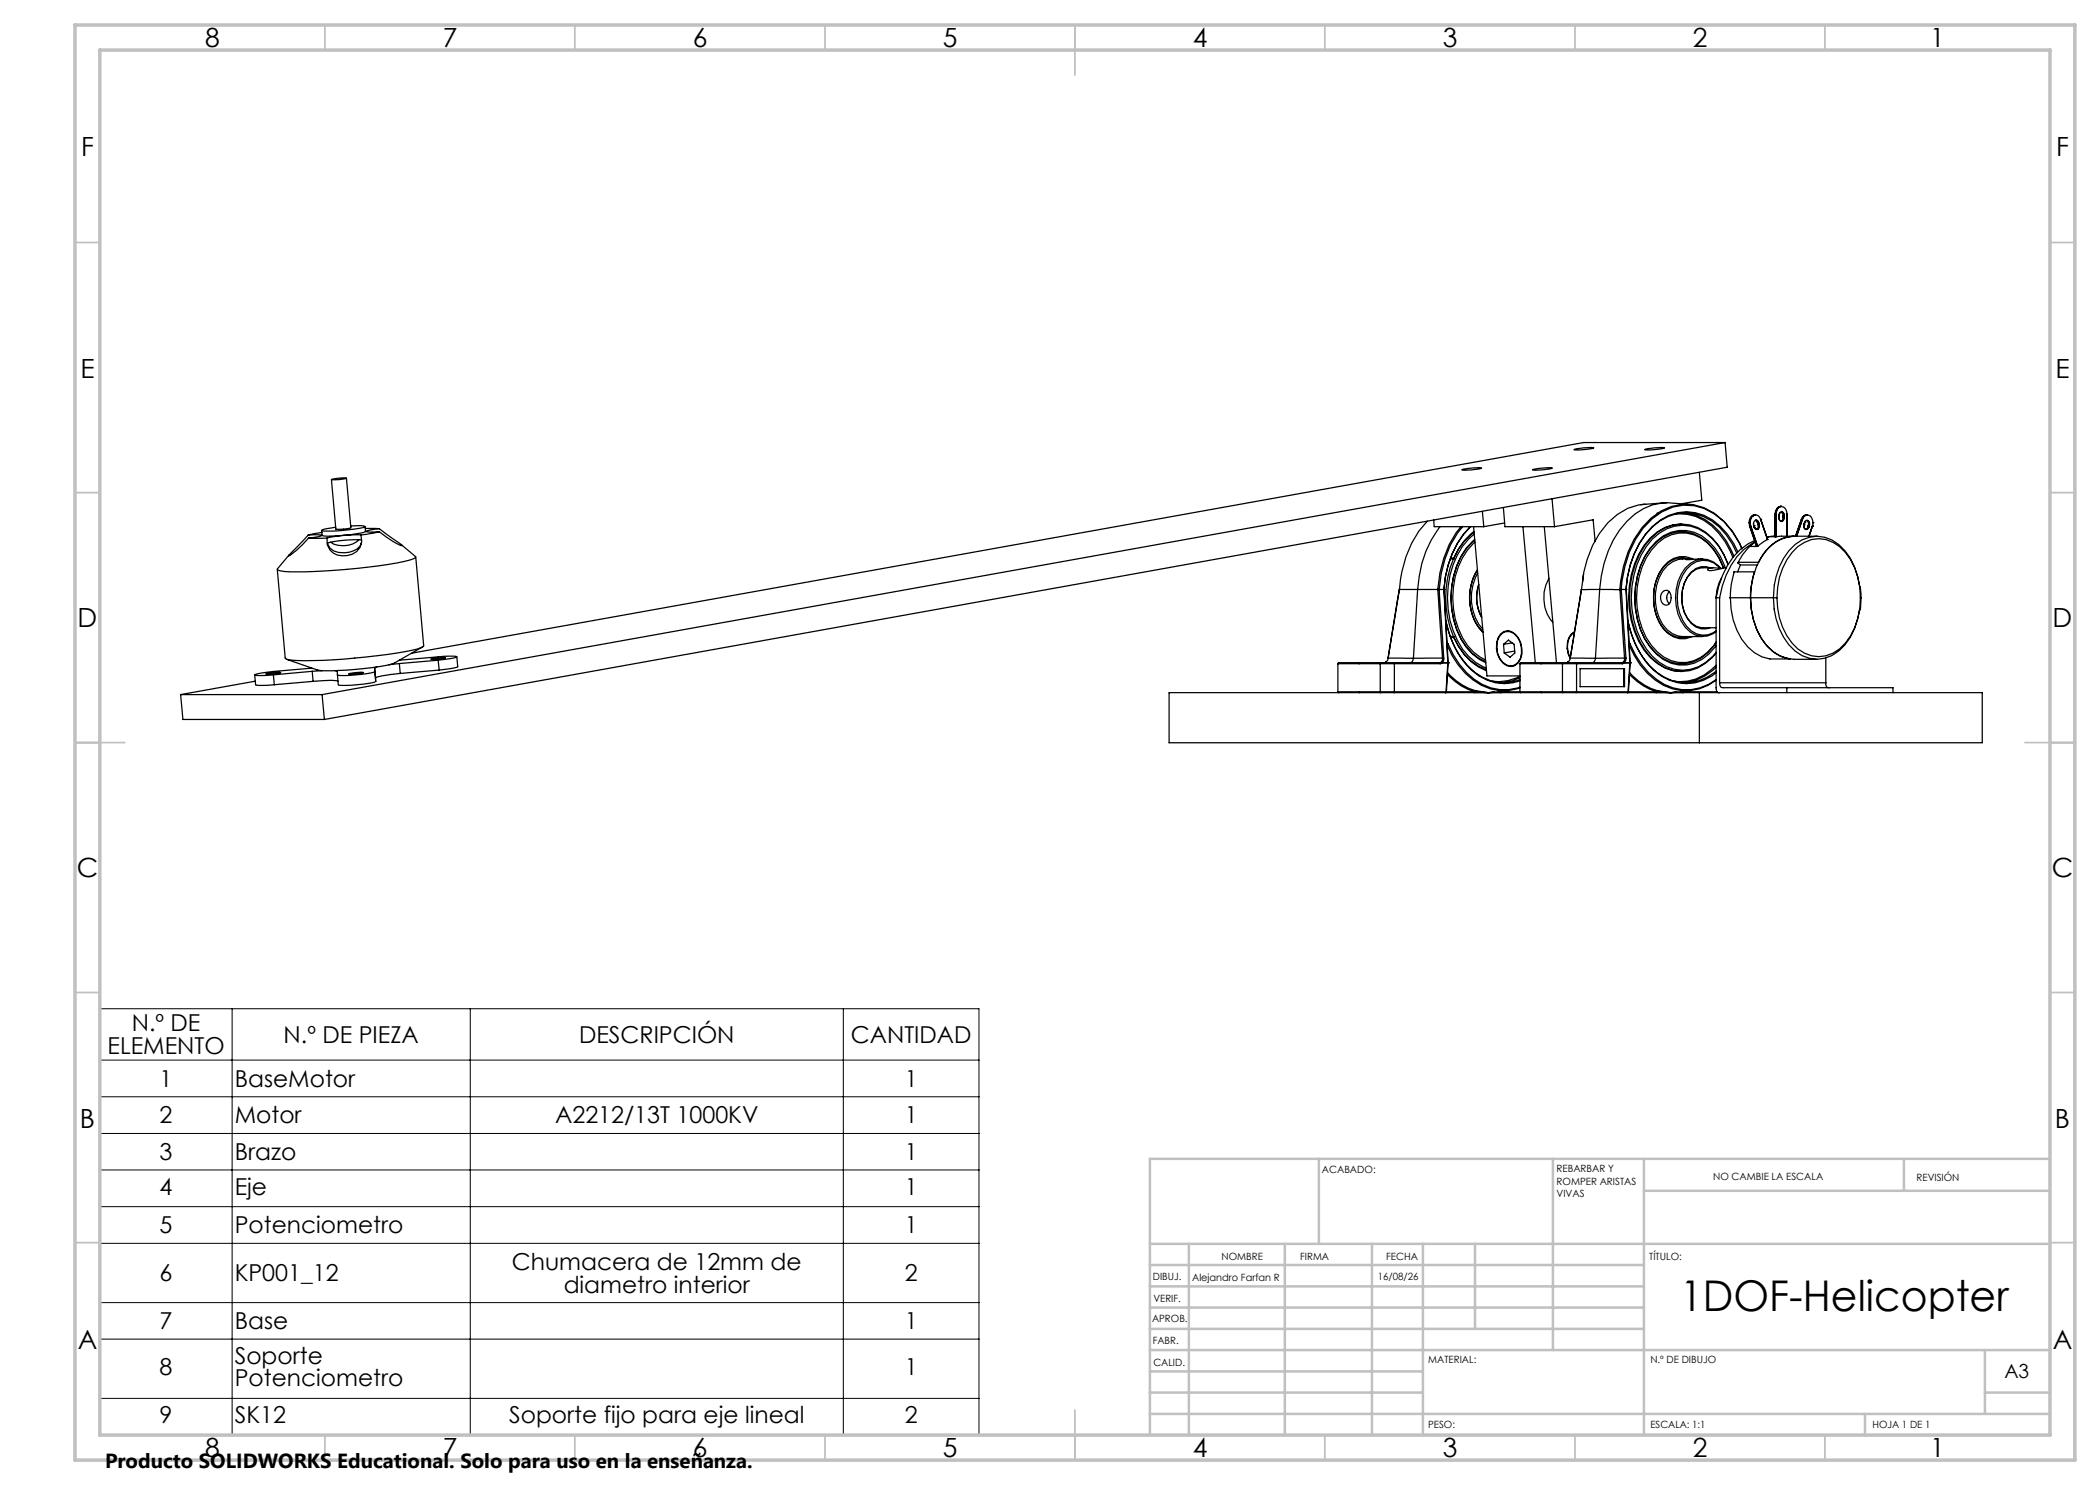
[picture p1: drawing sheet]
<svg xmlns="http://www.w3.org/2000/svg" width="420mm" height="297mm" viewBox="0 0 420 297" stroke-linecap="round" stroke-linejoin="round" font-family="sans-serif">
<g fill="none" stroke="#000" stroke-width=".25">
<path d="M66.3 95.9l1.5-.3h1.5l-1.5 .3zM69.3 95.6l.9 9.9-1.5 .3h-1.5l-.9-9.9M292.3 94a11.4 11.4 0 0 1 4-.4 11.4 11.4 0 0 1-4 .4zM306.5 94a11.4 11.4 0 0 1 4-.4 11.6 11.6 0 0 1-4 .4zM310.4 99.8l.5 5.5M314.8 89.9a11.4 11.4 0 0 1 4-.3 11.4 11.4 0 0 1-4 .3zM328.9 89.9a11.4 11.4 0 0 1 4-.3 11.4 11.4 0 0 1-4 .3zM339.9 94.5l.5 5.5-4.1 .7M345 88.5h-28.3l-234.3 42.1M345 88.5l-280.6 50.4M345 88.5l.4 4.9-280.5 50.5M61.7 107l-4 4.2 .3-.1a20.4 20.4 0 0 0 3.7-3.5"/>
<path d="M61.7 107l2.7 .1a6.3 6.3 0 0 1-2.7 .5M61.7 107.6h3.7M64.4 106.5l-2.7 .5M65.5 108.6a2.33 2.33 0 0 0 2.2 1.9 4.7 4.7 0 0 0 4.3-1.3l.3-.6M70.1 105.2h2.5l.4 .2a27.8 27.8 0 0 1-8.6 .7l.3-.2 2.4-.5M71.8 107.9a4.6 4.6 0 0 1-5.7 .5M72.2 107a3.3 3.3 0 0 1-3.8 4.2 3 3 0 0 1-3-3.6M72.2 108a23.6 23.6 0 0 0-6.6 .6M72.2 107a23.7 23.7 0 0 0-6.8 .6M73 105.3l.1 1a23.5 23.5 0 0 1-7.6 .9l-1-.1-.2-1M73.1 105.7h2.7M75.8 105.7l4.6 3.4a3.2 3.2 0 0 1-1.8-.8l-2.7-1.9"/>
<path d="M75.8 105.7l-2.6 .6a6.1 6.1 0 0 0 2.7 .1M75.9 106.4l-3.7 .6M80.2 108.9l2.9 2.4-.1 .2a24.6 24.6 0 0 1-7.2 1.7 116.6 116.6 0 0 1-19 1.1l-1.2-.3-.1-.2 2.4-2.9M83.1 111.4l1.6 17.7a3.7 3.7 0 0 1-2.4 1 118.3 118.3 0 0 1-23.9 1.9l-.8-.1-.6-.3-1.5-17.7M279.9 117.9l-2.3 13.7M279.9 117.9h3.6M279.9 117.9h.1M283.5 117.9h4M283.5 117.9l-.8 13.8M285.5 104.2a21.8 21.8 0 0 0-5.6 13.7M286.7 104l.1 1.3h10M287.5 117.9h.1"/>
<path d="M287.5 117.9l1 13.7M287.5 117.9h.3M287.8 117.9l.9 13.7M287.8 117.9h.1M287.8 117.9h1M288 105.3a21.9 21.9 0 0 0-4.5 12.6M288.8 117.9h.1M288.8 118h.1M288.8 117.9v.1M288.8 118l.8 14.5M288.8 118l.8 14.6M290.1 111.8h.6"/>
<path d="M290.1 111.6h.7M290.7 111.8a20.2 20.2 0 0 0 0 15.5M290.7 111.8h.1M290.8 111.6l-.1 .2M292.2 105.3a20.3 20.3 0 0 0-4.7 12.6M292.6 105.3a20.2 20.2 0 0 0-4.8 12.6M294 105.3a19.3 19.3 0 0 0-5.2 12.6M294.1 105.3a18.3 18.3 0 0 0-5.3 12.6M294.7 105.3l2.7 29.9h6.6M294.8 106.3a13.1 13.1 0 0 0-4 5.3M294.8 106.4a12.7 12.7 0 0 0-4.1 5.4M294.8 106.8a16 16 0 0 0-5.3 12.8 17.1 17.1 0 0 0 4.2 11.7l1.4 1.2 2.2 1.1"/>
<path d="M294.9 107.9a14.3 14.3 0 0 0-4.6 9.4 17.2 17.2 0 0 0 3 12.2l1.2 1.3 1.4 1.1 1.2 .6M295 108a13.7 13.7 0 0 0-4.7 9.4 16.9 16.9 0 0 0 2.9 11.9l1.2 1.3 1.4 1.1 1.3 .6M295 108.4a15.2 15.2 0 0 0-4.3 13.3 13.1 13.1 0 0 0 5.4 9.7l1 .6M295.5 113.9a10.4 10.4 0 0 0 1.1 12.6M295.5 114a10.2 10.2 0 0 0 1.1 12.4M295.5 114.6a10 10 0 0 0 1 11.2M295.7 116.9a8.3 8.3 0 0 0 .6 6.6M295.7 116.9a7.9 7.9 0 0 0 .6 6.5M296.5 102.3l.3 3M300.7 101.5l.3 3.8h9.9M300.9 104.6l-4.1 .7M304.6 105.3l2.5 27.2"/>
<path d="M308.9 105.3l2.4 27.2M309.8 115.7a7.8 7.8 0 0 0 .8 8.8M310.9 105.3l7.7-1.3 .4 4.2M316.3 117.9l-2.3 13.7M316.3 117.9h.1M316.7 114.8l-.2 1.6M319.9 117.9h4.1M319.9 117.9h-3.6M319.9 117.9l-.8 13.8M324 117.9h.1M324 117.9l.9 13.7M324 117.9h.2"/>
<path d="M324.2 117.9l1 13.7M324.2 117.9h.1M324.2 117.9h1M325.2 117.9l.1 .1M325.2 117.9h.1M325.2 118h.1M325.2 117.9v.1M325.2 118l.8 14.5M325.3 118l.7 14.6M329.1 100.9a9.5 9.5 0 0 0-5.6 2 18.3 18.3 0 0 0-6.7 11.5l-.5 3.5M331.4 102.6l.4 .1M332.5 118.5a.95 .95 0 0 1 1.1-.4 .95 .95 0 0 1 .6 1 1.46 1.46 0 0 1-1 1.9 1.57 1.57 0 0 1-.7-2.5z"/>
<path d="M333.3 100.5a11.8 11.8 0 0 0-9.4 5.5 22.8 22.8 0 0 0-4 11.9M333.3 100.5l5.2 .4M333.3 100.5l-5.1 .4M333.8 118.4a1.66 1.66 0 0 0 .1 2.4M335 102.8a9.6 9.6 0 0 1 8.7 3.8 15.7 15.7 0 0 1 2.9 4.9M336.3 104.8a8.9 8.9 0 0 0-7.5 4.3 19.3 19.3 0 0 0 0 20.9 8.9 8.9 0 0 0 7.5 4.3M336.3 119.6a6.7 6.7 0 0 0 2.9 5.8l1 .4h1.1l.7-.2M336.3 119.6a6.4 6.4 0 0 0 3 5.7l1 .3h2.9M336.7 102.5a11 11 0 0 1 8.6 5.7l1.5 3M337.6 111.8a5.4 5.4 0 0 0-5.8 3.8 10 10 0 0 0 1.6 10.4l1.1 .7 1.1 .5 5 .1M337.8 111.8a4.5 4.5 0 0 0-5.6 2.2 10.3 10.3 0 0 0 1 12.2 4.4 4.4 0 0 0 4.5 1.1M340.6 111.8l-3.5 .1h1.5a4.6 4.6 0 0 0-6 1.5 10.8 10.8 0 0 0 0 12.3 4.7 4.7 0 0 0 5.9 1.6"/>
<path d="M342 113.6a3.5 3.5 0 0 0-4.5 1.8l-.7 1.3-.3 1.3-.2 1.6M342.6 113.6a4.9 4.9 0 0 0-5.1 1.8l-.6 1.3-.4 1.4-.2 1.5M343.2 119.6v17.9l.2 .8 .2 .2h.3M343.2 119.6h.7M343.9 119.6v17M344 113.6a4.2 4.2 0 0 0-6.7 .2 9.7 9.7 0 0 0 0 11.5 4.1 4.1 0 0 0 5.9 .9M344 113.5a4.3 4.3 0 0 0-7 .1 10 10 0 0 0 0 11.8 4.2 4.2 0 0 0 6.2 .9M344.3 115.6a8.1 8.1 0 0 0-1.1 4M344.7 113.6a10.6 10.6 0 0 0-5.9-6.6 7.4 7.4 0 0 0-8.5 3 16.7 16.7 0 0 0 0 19.1 7.3 7.3 0 0 0 9.9 2.3l1.4-1 1.6-2M344.7 113.6a11.1 11.1 0 0 0-6.1-6.9 7.6 7.6 0 0 0-8.6 3.1 17.1 17.1 0 0 0 0 19.5 7.5 7.5 0 0 0 10.1 2.4l1.4-1.1 1.7-2.1M345.1 113.5a11.2 11.2 0 0 0-6.3-7 7.7 7.7 0 0 0-8.7 3.1 17.4 17.4 0 0 0 0 19.9 7.6 7.6 0 0 0 10.3 2.4l1.3-1.1 1.5-1.7M345.3 113.6l-1.8 .3a2.98 2.98 0 0 1-1.9 .1l-.1-.2a4.3 4.3 0 0 1 2.8-.1"/>
<path d="M345.6 112.9a11.1 11.1 0 0 0-7.5-7.7 8.5 8.5 0 0 0-8.8 4.1 18.9 18.9 0 0 0 0 20.5 8.4 8.4 0 0 0 10.4 3.5l1.5-.8 2-2M345.6 112.9a11.5 11.5 0 0 0-7.6-7.9 8.7 8.7 0 0 0-9 4.1 19.3 19.3 0 0 0 0 20.9 8.5 8.5 0 0 0 10.5 3.6l1.6-.9 1.4-1.2 .7-.9M346 119.6h.1zM346.1 119.6a13.4 13.4 0 0 0 4.8 11l1.5 .8 1.6 .4h4a8.7 8.7 0 0 1-6.6-5.8l-.7-2-.5-2.2-.1-2.2M346.1 119.6h8.6M346.9 114.4a15.9 15.9 0 0 0-.8 5.2M346.9 114.4h4a17.3 17.3 0 0 0-.8 5.2M346.9 114.4l-.1 .1M347.3 110.6a12.5 12.5 0 0 0-8.4-7.9 10 10 0 0 0-9.8 4.3 19.6 19.6 0 0 0-3.9 10.9M347.6 110.3a12.7 12.7 0 0 0-8.5-7.8 9.9 9.9 0 0 0-10 4.3 20.2 20.2 0 0 0-3.9 11.1M347.7 112.5h4a8.3 8.3 0 0 1 7.1-5.3 7.7 7.7 0 0 0-6.7 4.5 15.7 15.7 0 0 0-2 7.9M347.7 112.5l-.1 .1 .5 .4"/>
<path d="M348.1 113l-.6 1.4M348.1 113h3.3M348.4 109.8a13.5 13.5 0 0 0-9.6-8.7 10 10 0 0 0-8.4 2.6 20.5 20.5 0 0 0-6.2 14.2M348.4 109.7a14 14 0 0 0-9.7-8.8 10.9 10.9 0 0 0-10.3 4.6 22 22 0 0 0-4.4 12.4M349.8 104.5l.2 .7M349.8 104.5h.1M349.9 105.2h.1M349.9 105.2l1.4 4.1-1.3-4.1M350 109.3a10.6 10.6 0 0 0-2.3 3.2M350 105.2h.2M350 109.3h1.5M350.1 105.2h.1"/>
<path d="M350.1 119.6a13.9 13.9 0 0 0 4.3 10.6l1.4 .9 1.5 .6 1.5 .2h4.6M350.1 105.2l1.4 4.1M350.2 105.2l1.3 4.1M350.6 103.1a1.9 1.9 0 0 0-.5 2.1M350.6 103.1h.1M350.6 103.1l.5-.2a1.33 1.33 0 0 0-1.3 1.6M350.7 103.1a1.82 1.82 0 0 0-.5 2.1M350.7 103.1a.96 .96 0 0 1 1.4 .8M350.7 104.8l.1 .3M350.7 104.8h.1M350.8 105.1h.1M350.8 105.1l.1 .4"/>
<path d="M350.9 105.5a.48 .48 0 0 0 .7 .3M350.9 105.5h.1M350.9 105.5a.44 .44 0 0 0 .6 .3M350.9 108.1a11.8 11.8 0 0 0-6.4 6.9l-.8 2.2-.5 2.4M351 108.4a13.4 13.4 0 0 0-6.5 8.8l-.6 2.4M351 108.4l-1 .9M351.1 104a.51 .51 0 0 1 .6 .5M351.5 104.5h.1M351.5 104.5l.1 .4M351.5 104.5l-.4-.4 .3 .1 .2 .3M351.5 105.8h.1M351.6 104.9l.1 .3"/>
<path d="M351.6 104.9h.2M351.6 104.5h.1M351.7 105.2h.1M351.6 104.5l.2 .4M351.7 104.5h.1M351.7 105.2l-.1 .4-.3 .3M351.7 104.5l.1 .3M351.7 104.5a.54 .54 0 0 0-.7-.4 .54 .54 0 0 0-.3 .7M351.8 104.9a.8 .8 0 0 1-.3 .9M351.8 104.8v.1M351.8 104.8h.1M351.8 104.8a.84 .84 0 0 1-.2 1"/>
<path d="M352.1 103.9h.1M352.1 103.9l1.4 4M353.5 107.9l-2 1.4M353.6 107.3l-.1 .2M353.6 107.3l-.2 .1M353.6 107.3h1.6M354.7 119.6a14.5 14.5 0 0 0 4.3 10.6 6.7 6.7 0 0 0 10-1.2 14.2 14.2 0 0 0 2.9-6.9M354.7 119.6h.7M355 107.2l-1.4 .1M355 102.8a1.41 1.41 0 0 1 1.3-1.6 1.45 1.45 0 0 0-1.2 1.6M355 102.8h.1M355 102.8v4.5"/>
<path d="M355.1 102.8h.1M355.1 102.8v4.5M355.2 102.8h.1M355.2 102.8v4.5M355.2 102.8a1.21 1.21 0 0 1 1.5-1.4l.4 .3 .3 1.1M355.4 119.6a13.5 13.5 0 0 0 4.2 10.2 6.5 6.5 0 0 0 9.5-1.2 13.7 13.7 0 0 0 3-9M355.4 119.6a13.5 13.5 0 0 1 4.2-10.3 6.5 6.5 0 0 1 9.5 1.2 13.7 13.7 0 0 1 3 9.1M355.8 103.5a.63 .63 0 0 0 .7 .7l.3-.7M355.8 103.1a.63 .63 0 0 1 .7-.7l.3 .7M355.8 103.1h.1M355.8 103.5h.1M355.8 103.1a.53 .53 0 0 1 .5-.7 .53 .53 0 0 1 .5 .7"/>
<path d="M355.8 103.5a.58 .58 0 0 0 .7 .7l.3-.7M355.8 103.1v.4M356.2 102.4l.3 .3 .1 .4M356.3 102.4v-.1a.77 .77 0 0 1 .6 .8M356.6 103.5l-.1 .5-.3 .2M356.6 103.5h.1M356.6 103.1h.1M356.6 103.1h.2M356.6 103.5h.2M356.6 103.1v.4M356.8 103.1h.1M356.8 103.5h.1"/>
<path d="M356.8 103.1v.4M357.4 102.8v4.4M360.3 103.9l.5-.8 .7-.2a1.07 1.07 0 0 0-1.1 1M360.3 103.9h.1M360.3 103.9l-1.2 3.3M360.4 103.9h.1M360.4 103.9l-1.1 3.3M360.5 103.9h.1M360.5 103.9a1.01 1.01 0 0 1 1.1-.9 1.01 1.01 0 0 1 .9 1l.1 .5M360.5 103.9l-1.2 3.3M360.8 105.2a.53 .53 0 0 0 .3 .7 .53 .53 0 0 0 .6-.4M360.8 105.2h.1"/>
<path d="M360.8 105.2a.49 .49 0 0 0 .2 .6 .49 .49 0 0 0 .7-.3M360.8 104.8v.4M360.8 104.8h.1M360.9 104.5h.1M360.9 104.5l-.1 .3M361.3 104.1l.3 .3 .1 .4M361.4 104.1l.2 .1M361.5 105.5l-.3 .4M361.5 105.5h.1M361.5 105.5h.2M361.6 104.2l.2 .4v.5M361.6 104.1a.84 .84 0 0 1 .3 1"/>
<path d="M361.6 104.1a.46 .46 0 0 0-.7 .4M361.6 104.1v.1M361.7 105.5h.1M361.7 105.1h.1M361.7 105.1l-.2 .4M361.7 104.8v.3M361.7 104.8h.1M361.8 105.1h.1M361.8 105.1l-.1 .4M361.9 105.1l-.2 .4M362.5 105.2h.1M362.5 105.2l-.7 2"/>
<path d="M362.6 104.5l-.1 .7M362.6 104.5h.1M363.4 107.2l-8.2 .1M371.9 117.3a12 12 0 0 0-5.5-9.3 6.9 6.9 0 0 0-8.6 2.1 15.2 15.2 0 0 0-3.1 9.5M372 117.3l.2 2.3M372.1 119.6h.1M372.2 119.6l-.2 2.4M36.1 138.9h28.3M36.1 138.9l.5 5h28.3M50.9 135l.2 1.9 .2 .2 3.6-.2M51 136.2l-14.9 2.7M53.2 134.8l1.4-.3h1.6l-1.5 .3z"/>
<path d="M54.7 135l.2 1.9M62.4 133.6l-7.8 .7-3 .4-.7 .3 .7 .1 3.1-.1M62.4 134.3l-7.7 .7M62.4 134.3l.2 2M62.6 136.3l-7.7 .6M64.4 138.9l.5 5M64.5 134.1l-2.1 .2M67 134.1l.5 .2v.7M67.5 135l.2 1.9a21.3 21.3 0 0 0 7.4-.6M67.6 136.2a15.9 15.9 0 0 0-5 .1M69.7 134.8l1.5-.3h1.5l-1.5 .3zM74.9 133.6l.1 .7a21.3 21.3 0 0 1-7.5 .7"/>
<path d="M74.9 133.6l.2 2.7M75.4 133.4l-.5 .2M79.9 132l8.9-.7 1.8-.1 .8 .2-.7 .2-3.1 .4M79.9 132.7l-2.1 .3M79.9 132.7l.1 2M80 134.7a14.3 14.3 0 0 0-4.9 .9v.7M84.5 129.4l-5.6 3.2a50.6 50.6 0 0 1-13.7 1.6l-1.8-.2-6.1-2.1M86.1 131.8l1.5-.3h1.5l-1.5 .3zM87.6 132l-7.7 .7M87.6 132l.2 2M87.8 134l-7.8 .7M91.4 131.4l.1 1.9-.7 .3-3 .4"/>
<path d="M233.8 138.5h162.7v10.1h-162.7zM267.6 138.4l.2 .1M267.6 138.4h21.6M267.6 132.7h20.4M267.6 132.7v5.7M271.8 138.4l.2 .1M272 132.5l-.2 .2M276.2 132.5l-.2 .2v5.7l.2 .1M277.2 132.4h.1M277.2 132.4l-.3 .1M277.6 131.6l5.1 .1M277.6 131.6v.4l-.4 .4"/>
<path d="M278.8 132.5v6M282.7 131.7a.8 .8 0 0 1-.7 .8M287.9 132.5l.1 .2M287.9 132.5h-20.2l-.1 .2M288.3 132.4l-.4 .1M288.3 132.4l.2 .2M288.3 132.4l.2 .1M288.5 132.6l-.5 .1M288.5 131.6l-5.8 .1M288.5 131.6l-.2 .8M288.5 131.6h.2M288.5 132.5v.1"/>
<path d="M288.5 132.5h1.1M288.7 131.6v.4l-.2 .5M289.2 124.2a16.8 16.8 0 0 0 6.6 11 9.2 9.2 0 0 0 8.2 1M289.2 124.2a17.4 17.4 0 0 0 5.7 10.2 8.9 8.9 0 0 0 9.1 1.5M289.2 138.4l-.1 .1 .2-.1M289.2 138.4h.1M289.3 138.4h5.6M289.4 128.5l.2 .3M289.5 134.5a12.1 12.1 0 0 0 5.6 3.6M289.5 134.9a12.9 12.9 0 0 0 5.4 3.5M289.6 132.5v.1M289.6 132.6h.1"/>
<path d="M289.6 132.6l-.4 5.8M289.6 128.8a14.5 14.5 0 0 0 8.6 8.8 9.4 9.4 0 0 0 5.8-.2M289.6 128.8l-.2 .1a14.4 14.4 0 0 0 8.6 8.9 9.5 9.5 0 0 0 6-.2M289.6 132.6l-.3 5.8M290.1 127.3h.6M290.1 127.5h.7M290.7 127.3l.1 .2M290.7 127.3a11.2 11.2 0 0 0 6.6 6.6M290.7 127.3h.1M290.8 127.5a12 12 0 0 0 6.5 6.7M294.9 138.5h-.1M294.9 138.5h2.7"/>
<path d="M294.9 138.4v.1M295 138.2l-.1 .2M295 138.2l2.6 .3M295.1 138.1l-.1 .1M295.1 138.1l2.6 .4M297.6 138.5h.1M298.8 138.5h-1.2M298.9 138.4l-1.2 .1M299.4 129.7h-.1M300.1 126.9a1.94 1.94 0 0 1 3 0 4.6 4.6 0 0 1 .5 5.7 2.01 2.01 0 0 1-3 0 4.6 4.6 0 0 1-.5-5.7zM300.3 138.5h-2.7M300.3 138.5h-.1"/>
<path d="M300.3 138.4v.1M300.3 138.3v.1M300.3 138.4h25.3M300.4 126.7a2.13 2.13 0 0 1 3.1 .7 4.6 4.6 0 0 1 .1 5.1 1.92 1.92 0 0 1-3 0 4.3 4.3 0 0 1-.2-5.8zM300.7 138.3l-.4 .1M300.7 128.9l1-.9 1.1 .9 .2 1.7-1 .8-1.2-.8M300.7 128.9l.1 1.7M301.8 126.2l-.6 .1M301.9 138.1l-3 .4M302.4 128.6l-1.7 .3M302.9 130.2l-2.1 .4M303 133.1l-.5 .1"/>
<path d="M304 132.7v5.7l.2 .1M304 135.5l-1.5 .7-2.2 .3M304 135.3a9.1 9.1 0 0 1-5.6 .9M304 132.7h20.4M308.2 138.4l.2 .1M308.4 132.5l-.2 .2M312.6 132.5v6M313.4 129.7l.3 1.1 .3 .8M313.5 129.7h-.1M313.7 132.4h.1M313.7 132.4l-.4 .1M314 131.6l-.3 .8"/>
<path d="M314 131.6l5.1 .1M314.9 126.5a3.8 3.8 0 0 0-.9 5M314.9 126.4a3.3 3.3 0 0 0-1.5 3.3M315.2 132.5l.1 .2v5.7l-.1 .1M316 133.7h8.9v3.6h-8.9zM319.1 131.7a.8 .8 0 0 1-.7 .8M324.3 132.5l.1 .2M324.3 132.5h-20.1l-.2 .2M324.7 132.4l-.4 .1M324.7 132.4l.2 .2M324.7 133.7v3.6M324.9 132.6l-.5 .1"/>
<path d="M324.9 131.6l-5.8 .1M324.9 131.6l-.2 .8M324.9 131.6h.3M324.9 132.5v.1M324.9 132.5h1.1M325.2 131.6l-.3 .9M325.6 124.2a17.1 17.1 0 0 0 6.6 11 9.1 9.1 0 0 0 11-.7M325.6 124.2a17.4 17.4 0 0 0 5.7 10.2 9 9 0 0 0 11.9-.2M325.6 138.4l-.1 .1 .2-.1M325.6 138.4h.1M325.7 138.4h5.6M325.8 128.9a14.4 14.4 0 0 0 8.6 8.9 9.8 9.8 0 0 0 8.8-1.7"/>
<path d="M325.8 128.5l.2 .3M325.9 134.9a12.9 12.9 0 0 0 5.4 3.5M325.9 134.5a11.6 11.6 0 0 0 5.6 3.6M326 132.5v.1M326 132.6h.1M326 132.6l-.4 5.8M326 128.8a14.5 14.5 0 0 0 8.6 8.8 9.5 9.5 0 0 0 8.6-1.7M326 128.8l-.2 .1M326 132.6l-.3 5.8M331.3 138.5h-.1M331.3 138.5h2.7M331.3 138.4v.1"/>
<path d="M331.4 138.2l-.1 .2M331.4 138.2l2.6 .3M331.5 138.1l-.1 .1M331.5 138.1l2.7 .4M334 138.5h.2M335.2 138.5h-1.2M335.4 138.4l-1.2 .1M336.7 138.5h-2.7M336.7 138.5h-.1M336.7 138.4v.1M336.7 138.3v.1M336.7 138.4h6.7"/>
<path d="M337.1 138.3l-.4 .1M338.3 138.1l-2.9 .4M339.9 138.5v10.1M343.2 133.5a10.3 10.3 0 0 1-6.5 3M343.2 133.1a9.4 9.4 0 0 1-8.3 3.1M343.9 136.6l.2 .7 .6 .2h33.9v1M343.9 136.6h21.3M357.4 137.5v1M365.2 136.6v.6a.53 .53 0 0 0 .7 .3M365.2 131.6v5"/>
</g>
<g fill="none" stroke="#000" stroke-width=".2">
<path d="M20 201.8h175.8v85.2h-175.8zM20 212h175.8M20 219.4h175.8M46.4 201.8v85.2M94.1 201.8v85.2M168.7 201.8v85.2M20 226.7h175.8M20 234h175.8M20 241.3h175.8M20 248.7h175.8M20 260.5h175.8M20 267.8h175.8"/>
<path d="M20 279.7h175.8"/>
</g>
<g fill="none" stroke="#c0c0c0" stroke-width=".35">
<path d="M65 5v5M115 5v5M165 5v5M215 5v10M265 5v5M315 5v5M365 5v5M15 48.5h5M410 48.5h5M15 98.5h5M410 98.5h5M15 148.5h10"/>
<path d="M405 148.5h10M15 198.5h5M410 198.5h5M15 248.5h5M410 248.5h5M65 287v5M115 287v5M165 287v5M215 282v10M265 287v5M315 287v5M365 287v5"/>
</g>
<g fill="none" stroke="#c0c0c0" stroke-width=".5">
<path d="M263.8 231.8v17M310.6 231.8v38.2M328.8 231.8v55.2M328.8 238.2h81.2M380.8 231.8v6.4M410 231.8h-180v55.2M230 248.8h180M230 257.3h98.8M230 253h98.8M237.8 248.8v38.2M257 248.8v38.2M274.4 248.8v38.2"/>
<path d="M284.6 248.8v38.2M295 248.8v17M230 265.8h98.8M230 261.5h98.8M230 278.5h54.6M230 274.3h54.6M230 270h180M397 278.5h13M397 270v12.8M230 282.8h180M373 282.8v4.2"/>
</g>
<path d="M15 5h400v287h-400zM20 10h390v277h-390z" fill="none" stroke="#c0c0c0" stroke-width=".7"/>
<text font-size="8.5" x="336" y="262.3">1DOF-Helicopter</text>
<g font-size="5.3">
<text x="41" y="9.5">8</text>
<text x="88.5" y="9.5">7</text>
<text x="138.5" y="9.5">6</text>
<text x="188.5" y="9.5">5</text>
<text x="238.5" y="9.5">4</text>
<text x="288.5" y="9.5">3</text>
<text x="338.5" y="9.5">2</text>
<text x="386" y="9.5">1</text>
<text x="16.2" y="31.2">F</text>
<text x="411.2" y="31.2">F</text>
<text x="16.1" y="75.5">E</text>
<text x="411.1" y="75.5">E</text>
<text x="15.5" y="125.5">D</text>
<text x="410.5" y="125.5">D</text>
<text x="15.4" y="175.5">C</text>
<text x="410.4" y="175.5">C</text>
<text x="16" y="225.5">B</text>
<text x="411" y="225.5">B</text>
<text x="15.5" y="269.7">A</text>
<text x="410.5" y="269.7">A</text>
<text x="41" y="291.5">8</text>
<text x="88.5" y="291.5">7</text>
<text x="138.5" y="291.5">6</text>
<text x="188.5" y="291.5">5</text>
<text x="238.5" y="291.5">4</text>
<text x="288.5" y="291.5">3</text>
<text x="338.5" y="291.5">2</text>
<text x="386" y="291.5">1</text>
</g>
<g font-size="4.7">
<text x="26.4" y="206.3">N.º DE</text>
<text x="56.7" y="208.6">N.º DE PIEZA</text>
<text x="115.8" y="208.6">DESCRIPCIÓN</text>
<text x="170.2" y="208.6">CANTIDAD</text>
<text x="21.5" y="210.8">ELEMENTO</text>
<text x="31.9" y="217.4">1</text>
<text x="46.9" y="217.4">BaseMotor</text>
<text x="180.9" y="217.4">1</text>
<text x="31.9" y="224.7">2</text>
<text x="46.9" y="224.7">Motor</text>
<text x="111" y="224.7">A2212/13T 1000KV</text>
<text x="180.9" y="224.7">1</text>
<text x="31.9" y="232">3</text>
<text x="46.9" y="232">Brazo</text>
<text x="180.9" y="232">1</text>
<text x="31.9" y="238.9">4</text>
<text x="46.9" y="238.9">Eje</text>
<text x="180.9" y="238.9">1</text>
<text x="31.9" y="246.7">5</text>
<text x="46.9" y="246.7">Potenciometro</text>
<text x="180.9" y="246.7">1</text>
<text x="31.9" y="256.3">6</text>
<text x="46.9" y="256.3">KP001_12</text>
<text x="102.4" y="254">Chumacera de 12mm de</text>
<text x="180.9" y="256.3">2</text>
<text x="112.7" y="258.5">diametro interior</text>
<text x="31.9" y="265.8">7</text>
<text x="46.9" y="265.8">Base</text>
<text x="180.9" y="265.8">1</text>
<text x="31.9" y="275">8</text>
<text x="46.9" y="272.7">Soporte</text>
<text x="180.9" y="275">1</text>
<text x="46.9" y="277.3">Potenciometro</text>
<text x="31.9" y="284.6">9</text>
<text x="46.9" y="284.6">SK12</text>
<text x="101.8" y="284.6">Soporte fijo para eje lineal</text>
<text x="180.9" y="284.6">2</text>
</g>
<text font-size="4.1" x="21" y="293.7">Producto SOLIDWORKS Educational. Solo para uso en la enseñanza.</text>
<text font-size="3.9" x="400.9" y="275.5">A3</text>
<g font-size="2">
<text x="264.4" y="234.6">ACABADO:</text>
<text x="311.3" y="234.5">REBARBAR Y</text>
<text x="311.3" y="237">ROMPER ARISTAS</text>
<text x="311.3" y="239.5">VIVAS</text>
<text x="342.6" y="236">NO CAMBIE LA ESCALA</text>
<text x="383.3" y="236.2">REVISIÓN</text>
<text x="244.3" y="252">NOMBRE</text>
<text x="260" y="251.9">FIRMA</text>
<text x="277.2" y="251.9">FECHA</text>
<text x="329.9" y="251.9">TÍTULO:</text>
<text x="230.6" y="256.1">DIBUJ.</text>
<text x="238.4" y="256.1">Alejandro Farfan R</text>
<text x="275.6" y="255.9">16/08/26</text>
<text x="230.7" y="260.3">VERIF.</text>
<text x="230.4" y="264.4">APROB.</text>
<text x="230.5" y="268.8">FABR.</text>
<text x="230.7" y="273.1">CALID.</text>
<text x="285.6" y="272.5">MATERIAL:</text>
<text x="330.1" y="272.5">N.º DE DIBUJO</text>
<text x="285.6" y="285.5">PESO:</text>
<text x="330.1" y="285.6">ESCALA: 1:1</text>
<text x="374.5" y="285.6">HOJA 1 DE 1</text>
</g>
</svg>
